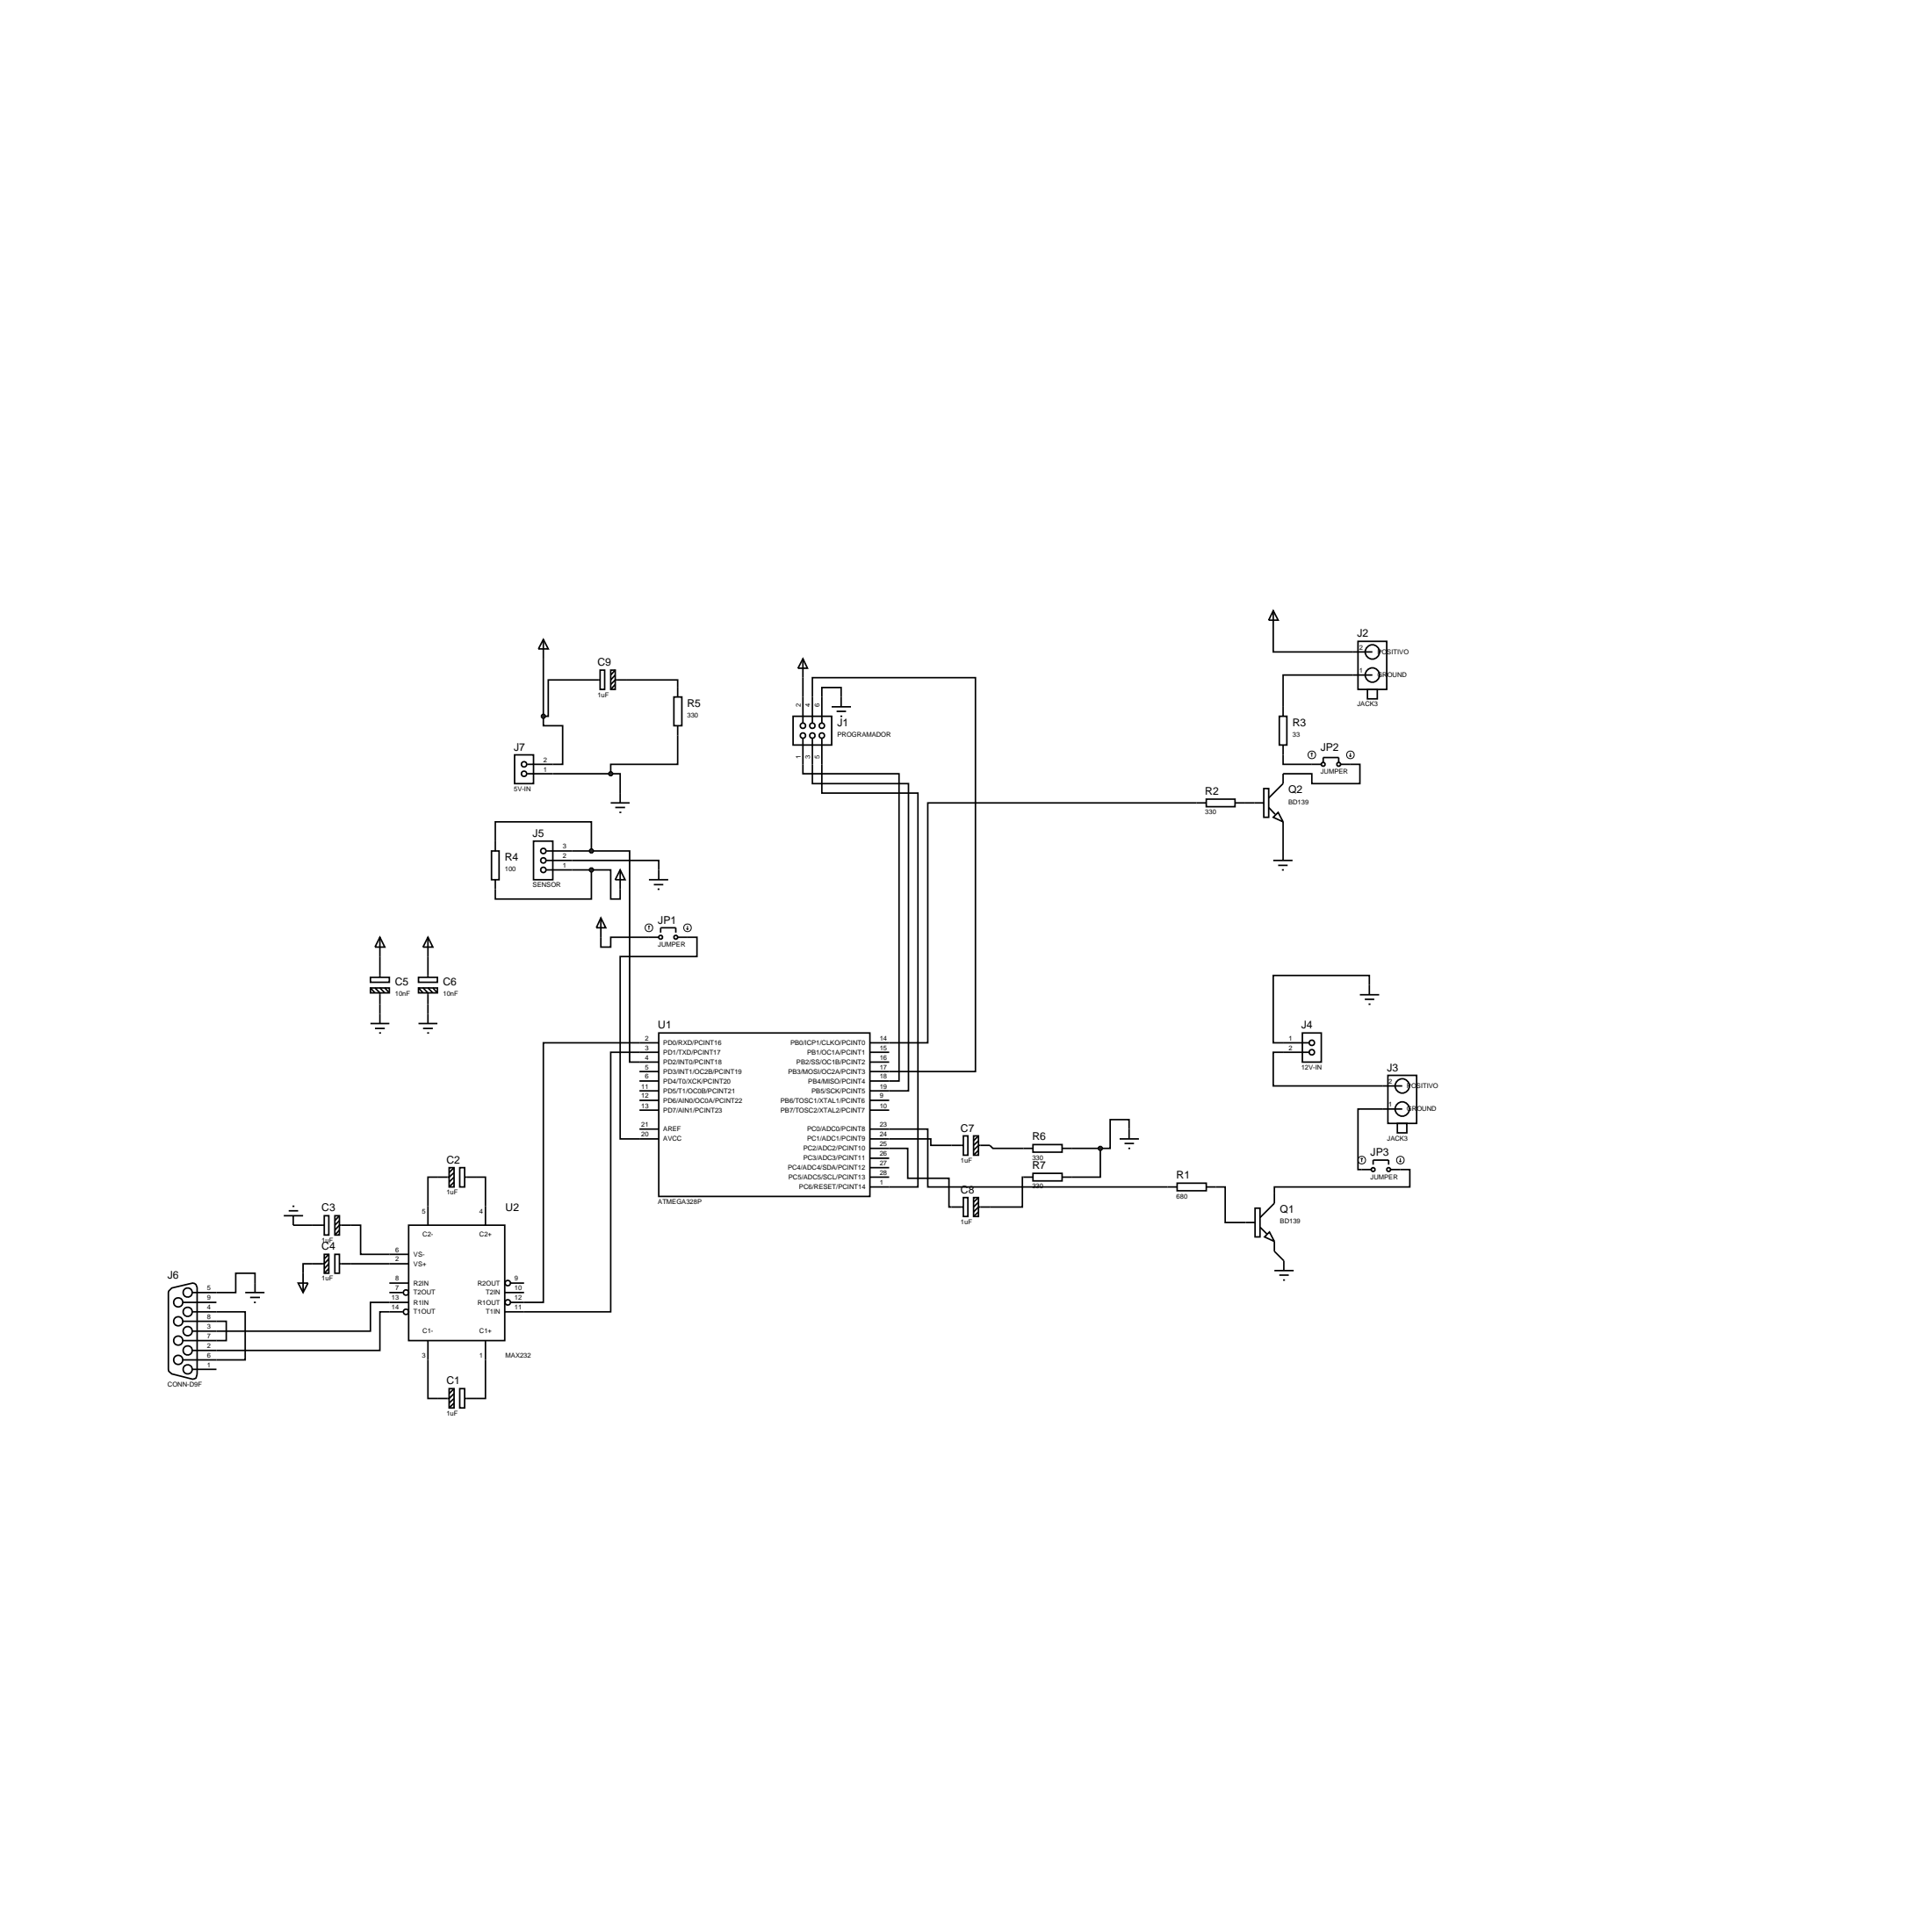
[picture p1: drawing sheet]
<svg xmlns="http://www.w3.org/2000/svg" width="511mm" height="511mm" viewBox="0 0 511 511" stroke-linecap="round" stroke-linejoin="round" font-family="sans-serif">
<g fill="none" stroke="#000" stroke-width=".4">
<path d="M143.6 169l1.3 2.5h-2.6zM143.6 169v20.3M155.5 179.7h-10.6v9.6h-1.3M165.7 179.7h13.4v2M212.2 174.1l1.2 2.5h-2.5zM212.2 174.1v17M336.5 161.4v10.9h21.1M336.5 161.4l1.3 2.5h-2.5zM357.6 178.4h-18.5v10.9M136 199.5h5v7.6h-5zM143.6 189.3v2.5h5.1v10.2h-9.4M179.1 194.4v7.6h-17.7v2.5"/>
<path d="M209.6 189.3h10.2v7.6h-10.2zM212.2 195.2v9.3h25.4v81.2h-7.7M214.7 195.2v11.9h25.4v81.2h-10.2M214.7 191.1v-12h43.1v104.1h-27.9M217.2 195.2v14.4h25.4v104.1h-12.7M219.8 186.8h5.1M221.1 188h2.5M222.1 189.3h.5M222.3 186.8v-5.1h-5.1v9.4M338.1 189.3h2v7.6h-2zM339.1 196.9v5.1h7.6M139.3 204.5h22.1"/>
<path d="M161.4 204.5h2.5v7.7M161.4 212.2h5M162.6 213.4h2.6M163.7 214.7h.5M318.8 211.2h7.6v2h-7.6zM318.8 212.2h-73.6v63.4h-15.3M326.4 212.2h7.6M334 208.4h1.3v7.6h-1.3zM335.3 213.4l1.7 1.8M336.5 216l1.3-1.3 1.3 2.5zM339.1 217.2v10.2M356.9 202h2.5v5.1h-12.7v-2.6h-7.6v2.6l-3.8 3.8"/>
<path d="M129.9 224.9h2v7.6h-2zM130.9 224.9v-7.7h25.4v7.7M141 222.3h5.1v10.2h-5.1zM144.4 227.4h29.7v5.1M144.4 224.9h11.9M144.4 229.9h11.9M156.3 224.9h10.1v55.8h7.7M156.3 229.9h5.1v7.7h2.5v-7.7M156.3 229.9v7.7h-25.4v-5.1M163.9 229.9l1.3 2.6h-2.6zM171.5 232.5h5.1M172.8 233.8h2.5"/>
<path d="M173.8 235h.5M336.5 227.4h5.1M337.8 228.7h2.5M338.8 229.9h.5M100.4 252.8v2.5M113.1 252.8v2.5M158.8 242.6v7.7h2.6v-2.6h12.7M158.8 242.6l1.3 2.6h-2.5zM174.6 246.5v-1.3h4v1.3M179.1 247.7h5.1v5.1h-20.3v48.2h10.2M100.4 265.4v2.6M113.1 265.4v2.6"/>
<path d="M174.1 273h55.8v43.2h-55.8zM174.1 278.1h-12.7v68.6h-22.9M174.1 275.6h-30.5v68.6h-5.1M229.9 278.1h5.1M344.2 273h5v7.7h-5zM345.9 278.1h-9.4v8.9h29M359.4 262.9h5.1M360.7 264.1h2.5M361.7 265.4h.5M361.9 262.9v-5.1h-25.4v17.8h9.4M169 283.2h5.1M169 290.8h5.1"/>
<path d="M169 288.3h5.1M169 285.7h5.1M169 293.4h5.1M169 298.4h5.1M229.9 298.4h15.3v15.3h65.9M229.9 280.7h5.1M229.9 290.8h5.1M229.9 293.4h5.1M298.4 298.4v-2.5h-5v7.6h-2.6M365.5 293.1h-6.6v16h1M115.6 311.1h-2.5v7.7M125.8 311.1h2.5v7.7"/>
<path d="M229.9 301h16.1v1.7h5.5M229.9 303.5h10v7.9h10.9v7.6h.7M229.9 311.1h5.1M229.9 308.6h5.1M229.9 306.1h5.1M261.6 302.7l.8 .8h8.1M270.5 311.1h-.3v7.9h-8.6M283.2 303.5h7.6M290.8 303.5v7.6h-7.6M311.1 312.7h7.7v2h-7.7zM318.8 313.7h5v9.4h7.9M331.7 319.3h1.3v7.6h-1.3z"/>
<path d="M370.1 309.1h2.5v4.6h-35.8v4.3l-3.8 3.8M67.4 339.1v-2.6h-5.1v5.1h-5.1M77.5 323.8h5.1M82.6 334h-2.5v2.5M92.8 323.8h2.5v7.7h7.6M92.8 334h10.1M333 324.3l1.8 1.8M334.2 326.9l1.3-1.3 1.3 2.5zM336.8 328.1v2.6l2.5 2.5v2.6M336.8 335.8h5.1M338.1 337h2.5M339.1 338.3h.5"/>
<path d="M57.2 349.2h2.6v5.1h-2.6M57.2 346.7h7.6v12.7h-7.6M102.9 346.7h-2.5v10.2h-43.2M102.9 344.2h-5v7.6h-40.7M113.1 359.4v10.2h2.5M128.3 359.4v10.2h-2.5"/>
<circle cx="212.2" cy="191.8" r=".7"/>
<circle cx="212.2" cy="194.4" r=".7"/>
<circle cx="214.7" cy="191.8" r=".7"/>
<circle cx="214.7" cy="194.4" r=".7"/>
<circle cx="217.2" cy="191.8" r=".7"/>
<circle cx="217.2" cy="194.4" r=".7"/>
<circle cx="138.5" cy="204.5" r=".7"/>
<circle cx="138.5" cy="202" r=".7"/>
<circle cx="143.6" cy="229.9" r=".7"/>
<circle cx="143.6" cy="227.4" r=".7"/>
<circle cx="143.6" cy="224.9" r=".7"/>
<circle cx="174.6" cy="247.7" r=".51"/>
<circle cx="178.6" cy="247.7" r=".51"/>
<circle cx="346.7" cy="278.1" r=".7"/>
<circle cx="346.7" cy="275.6" r=".7"/>
</g>
<g fill="none" stroke="#000" stroke-width=".23">
<path d="M171.5 244.7l-.2 .2M171.5 244.7l.3 .2M171.5 244.7v1M181.4 245.4l.3 .3M181.7 244.7v1M181.9 245.4l-.2 .3"/>
<circle cx="171.5" cy="245.2" r="1.01"/>
<circle cx="181.7" cy="245.2" r="1.01"/>
</g>
<g fill="#004000" stroke="#000" stroke-width=".4">
<path d="M156 224.5l.3-.1-.5 .5zM156.3 224.4l.3 .1 .2 .4zM156.8 224.9l-.2 .4-.3 .1zM155.8 224.9l.5 .5-.3-.1z"/>
<path d="M156 229.5l.3-.1-.5 .5zM156.3 229.4l.3 .1 .2 .4zM156.3 230.4l.5-.5-.2 .4zM155.8 229.9l.5 .5-.3-.1z"/>
</g>
<g fill="#004000">
<path d="M156.3 224.4l.5 .5-.5 .5-.5-.5z"/>
<path d="M156.3 229.4l.5 .5-.5 .5-.5-.5z"/>
</g>
<g fill="none" stroke="#000" stroke-width=".4">
<path d="M346.7 202h2.5M349.7 201.5l-.3 .1-.2 .4M349.7 201.5a.5 .5 0 0 1 .5 .5 .5 .5 0 0 1-.5 .5 .5 .5 0 0 1-.5-.5M349.7 201.5v-1.3h4.1v1.3M353.8 201.5a.5 .5 0 0 0-.5 .5 .5 .5 0 0 0 .5 .5 .5 .5 0 0 0 .5-.5M353.8 201.5l.4 .2 .1 .3M354.3 202h2.6M359.9 309.1h2.5M362.9 307.8v-1.2h4.1v1.2M367.5 309.1h2.6"/>
<circle cx="362.9" cy="309.1" r=".51"/>
<circle cx="367" cy="309.1" r=".51"/>
</g>
<g fill="none" stroke="#000" stroke-width=".23">
<path d="M346.7 199l-.3 .2M346.7 199l.2 .2M346.7 199v1M356.6 199.7l.3 .3M356.9 199v1M357.1 199.7l-.2 .3M359.9 306.1l-.3 .2M359.9 306.1l.3 .2M359.9 306.1v1M369.8 306.8l.3 .3M370.1 306.1v1M370.3 306.8l-.2 .3"/>
<circle cx="346.7" cy="199.5" r="1.01"/>
<circle cx="356.9" cy="199.5" r="1.01"/>
<circle cx="359.9" cy="306.6" r="1.01"/>
<circle cx="370.1" cy="306.6" r="1.01"/>
</g>
<path d="M143.3 188.9l.3-.1-.5 .5zM143.6 188.8l.3 .1 .2 .4zM144.1 189.3l-.2 .4-.3 .1zM143.1 189.3l.5 .5-.4-.2z" fill="#004000" stroke="#000" stroke-width=".4"/>
<path d="M143.6 188.8l.5 .5-.5 .5-.5-.5z" fill="#004000"/>
<path d="M178.1 184.2h2.1v7.6h-2.1zM179.1 181.7v2.5M179.1 191.8v2.6" fill="none" stroke="#000" stroke-width=".4"/>
<path d="M161 204.2l.4-.2-.5 .5zM161.4 204l.3 .1 .2 .4zM161.9 204.5l-.2 .4-.3 .1zM160.9 204.5l.5 .5-.3-.1z" fill="#004000" stroke="#000" stroke-width=".4"/>
<path d="M160.9 204.5l.5-.5 .5 .5-.5 .5z" fill="#004000"/>
<path d="M298.4 298.4v2.6M270.5 303.5h2.5M270.5 311.1h2.5M273 302.5h7.7v2h-7.7zM273 310.1h7.7v2h-7.7zM280.7 303.5h2.5M280.7 311.1h2.5M295.9 301h5.1M297.2 302.2h2.5M298.2 303.5h.5" fill="none" stroke="#000" stroke-width=".4"/>
<path d="M290.4 303.2l.4-.2-.5 .5zM290.8 303l.4 .2 .1 .3zM291.3 303.5l-.1 .3-.4 .2zM290.3 303.5l.5 .5-.3-.1z" fill="#004000" stroke="#000" stroke-width=".4"/>
<path d="M290.3 303.5l.5-.5 .5 .5-.5 .5z" fill="#004000"/>
<g fill="none" stroke="#000" stroke-width=".4">
<path d="M155.5 179.7h3.1M158.6 177.1h1.2v5.1h-1.2zM161.4 177.1h1.2v5.1h-1.2zM162.6 177.1l-1.2 1.3M162.6 178.4l-1.2 1.3M165.7 179.7h-3.1l-1.2 1.2M357.6 172.3h5.1M357.6 178.4h5.1M358.9 169.5h7.6v12.7h-7.6zM162.6 180.9l-1.2 1.3M361.4 182.2h2.6v2.5h-2.6zM97.9 258.3h5v1.3h-5z"/>
<path d="M100.4 247.7l1.3 2.6h-2.6zM100.4 247.7v5.1M100.4 255.3v3M110.6 258.3h5v1.3h-5zM113.1 247.7l1.3 2.6h-2.6zM113.1 247.7v5.1M113.1 255.3v3M97.9 261.1h5v1.3h-5zM97.9 270.5h5M97.9 261.1l1.2 1.3M99.1 261.1l1.3 1.3v3M99.1 271.8h2.6"/>
<path d="M100.2 273h.5M100.4 268v2.5M100.4 261.1l1.3 1.3M101.7 261.1l1.2 1.3M110.6 261.1h5v1.3h-5zM110.6 270.5h5M110.6 261.1l1.2 1.3M111.8 261.1l1.3 1.3v3M111.8 271.8h2.6M112.9 273h.5M113.1 268v2.5M113.1 261.1l1.3 1.3"/>
<path d="M114.4 261.1l1.2 1.3M365.5 287h5.1M365.5 293.1h5.1M366.8 284.2h7.6v12.7h-7.6zM369.3 296.9h2.5v2.5h-2.5zM77.3 318.8h.5M113.1 318.8v5M118.7 308.6h1.3v5.1h-1.3zM120 309.9l-1.3 1.2h-3.1M120 312.4l-1.3 1.3M120 311.1l-1.3 1.3M120 308.6l-1.3 1.3"/>
<path d="M121.5 308.6h1.3v5.1h-1.3zM122.8 311.1h3M128.3 318.8v5M251.5 302.7h3.1M251.5 319h3.1M254.6 300.2h1.2v5.1h-1.2zM254.6 316.5h1.2v5h-1.2zM257.3 300.2h1.3v5.1h-1.3zM257.3 316.5h1.3v5h-1.3zM258.6 300.2l-1.3 1.3M258.6 301.5l-1.3 1.2M258.6 304l-1.3 1.3"/>
<path d="M258.6 316.5l-1.3 1.2M258.6 317.7l-1.3 1.3M261.6 302.7h-3l-1.3 1.3M261.6 319h-3l-1.3 1.3M67.4 339.1v2.5M75 321.3h5.1M76.3 320h2.5M77.5 321.3v2.5M78.8 339.1h2.6l-1.3 2.5zM80.1 336.5v5.1M82.6 323.8h3.1M85.7 321.3h1.2v5.1h-1.2z"/>
<path d="M85.7 331.5h1.2v5h-1.2zM86.9 332.7l-1.2 1.3h-3.1M86.9 335.3l-1.2 1.2M86.9 334l-1.2 1.3M86.9 331.5l-1.2 1.2M88.5 321.3h1.2v5.1h-1.2zM88.5 331.5h1.2v5h-1.2zM89.7 334h3.1M89.7 321.3l-1.2 1.3M89.7 322.6l-1.2 1.2M89.7 325.1l-1.2 1.3M92.8 323.8h-3.1l-1.2 1.3"/>
<path d="M102.9 339.1h5.1M102.9 334h5.1M102.9 331.5h5.1M108 323.8h25.4v30.5h-25.4zM135 339.1h3.5M258.6 320.3l-1.3 1.2M45.4 340.4l5.5-1.3 .9 .4 .3 .8v22.9l-.3 1-.4 .2-.5 .1-5.5-1.4-.8-.7-.1-20.8 .1-.4zM48.3 344.2h8.9M48.3 359.4h8.9M48.3 354.3h8.9M48.3 349.2h8.9M50.9 346.7h6.3"/>
<path d="M50.9 341.6h6.3M50.9 356.9h6.3M50.9 351.8h6.3M64.8 341.6h5.1M66.1 342.9h2.6M67.1 344.2h.5M102.9 346.7h3.6M102.9 344.2h5.1M102.9 341.6h3.6M113.1 354.3v5.1M128.3 354.3v5.1M133.4 346.7h5.1"/>
<path d="M133.4 341.6h5.1M135 344.2h3.5M50.9 361.9h6.3M118.7 367h1.3v5.1h-1.3zM120 368.3l-1.3 1.3h-3.1M120 370.8l-1.3 1.3M120 369.6l-1.3 1.2M120 367l-1.3 1.3M121.5 367h1.3v5.1h-1.3zM122.8 369.6h3"/>
<circle cx="362.7" cy="172.3" r="1.89"/>
<circle cx="362.7" cy="178.4" r="1.89"/>
<circle cx="370.6" cy="293.1" r="1.89"/>
<circle cx="370.6" cy="287" r="1.89"/>
<circle cx="134.2" cy="339.1" r=".7"/>
<circle cx="47.1" cy="344.2" r="1.21"/>
<circle cx="47.1" cy="359.4" r="1.21"/>
<circle cx="47.1" cy="349.2" r="1.21"/>
<circle cx="47.1" cy="354.3" r="1.21"/>
<circle cx="49.6" cy="341.6" r="1.21"/>
<circle cx="49.6" cy="351.8" r="1.21"/>
<circle cx="49.6" cy="346.7" r="1.21"/>
<circle cx="49.6" cy="356.9" r="1.21"/>
<circle cx="107.3" cy="341.6" r=".7"/>
<circle cx="107.3" cy="346.7" r=".7"/>
<circle cx="134.2" cy="344.2" r=".7"/>
<circle cx="49.6" cy="361.9" r="1.21"/>
</g>
<g font-size="2.8">
<text x="358.7" y="168.4">J2</text>
<text x="157.9" y="176">C9</text>
<text x="181.6" y="186.8">R5</text>
<text x="221.3" y="191.9">J1</text>
<text x="341.6" y="191.9">R3</text>
<text x="135.8" y="198.4">J7</text>
<text x="349" y="198.4">JP2</text>
<text x="340.5" y="209.7">Q2</text>
<text x="318.5" y="210.1">R2</text>
<text x="140.8" y="221.2">J5</text>
<text x="133.4" y="227.5">R4</text>
<text x="173.9" y="244.1">JP1</text>
<text x="104.4" y="260.4">C5</text>
<text x="117.1" y="260.4">C6</text>
<text x="173.9" y="271.9">U1</text>
<text x="343.9" y="271.9">J4</text>
<text x="366.6" y="283.1">J3</text>
<text x="253.9" y="299.1">C7</text>
<text x="272.8" y="301.4">R6</text>
<text x="362.2" y="305.5">JP3</text>
<text x="118" y="307.5">C2</text>
<text x="272.8" y="309">R7</text>
<text x="310.9" y="311.6">R1</text>
<text x="253.9" y="315.4">C8</text>
<text x="85" y="320.2">C3</text>
<text x="133.6" y="320.2">U2</text>
<text x="338.3" y="320.6">Q1</text>
<text x="85" y="330.3">C4</text>
<text x="44.3" y="338">J6</text>
<text x="118" y="365.9">C1</text>
</g>
<g font-size="1.8">
<text x="359.2" y="171.7">2</text>
<text x="364" y="172.9">POSITIVO</text>
<text x="359.2" y="177.8">1</text>
<text x="364" y="179">GROUND</text>
<text x="157.9" y="184.2">1uF</text>
<text x="181.6" y="189.6">330</text>
<text x="211.6" y="186.8" transform="rotate(-90 211.6 186.8)">2</text>
<text x="214.1" y="186.8" transform="rotate(-90 214.1 186.8)">4</text>
<text x="216.6" y="186.8" transform="rotate(-90 216.6 186.8)">6</text>
<text x="358.7" y="186.7">JACK3</text>
<text x="221.3" y="194.7">PROGRAMADOR</text>
<text x="341.6" y="194.7">33</text>
<text x="143.6" y="203.9">1</text>
<text x="143.6" y="201.4">2</text>
<text x="211.6" y="200.5" transform="rotate(-90 211.6 200.5)">1</text>
<text x="214.1" y="200.5" transform="rotate(-90 214.1 200.5)">3</text>
<text x="216.6" y="200.5" transform="rotate(-90 216.6 200.5)">5</text>
<text x="135.8" y="209.1">5V-IN</text>
<text x="349" y="204.5">JUMPER</text>
<text x="318.5" y="215.2">330</text>
<text x="340.5" y="212.5">BD139</text>
<text x="148.7" y="226.8">2</text>
<text x="148.7" y="224.3">3</text>
<text x="133.4" y="230.3">100</text>
<text x="148.7" y="229.3">1</text>
<text x="140.8" y="234.5">SENSOR</text>
<text x="173.9" y="250.2">JUMPER</text>
<text x="104.4" y="263.2">10nF</text>
<text x="117.1" y="263.2">10nF</text>
<text x="170.5" y="275">2</text>
<text x="232.5" y="275">14</text>
<text x="340.6" y="275">1</text>
<text x="170.5" y="280.1">4</text>
<text x="170.5" y="277.5">3</text>
<text x="175.3" y="281.3">PD2/INT0/PCINT18</text>
<text x="175.3" y="278.7">PD1/TXD/PCINT17</text>
<text x="175.3" y="276.2">PD0/RXD/PCINT16</text>
<text x="208.9" y="276.2">PB0/ICP1/CLKO/PCINT0</text>
<text x="210.5" y="281.3">PB2/SS/OC1B/PCINT2</text>
<text x="213.3" y="278.7">PB1/OC1A/PCINT1</text>
<text x="232.5" y="277.5">15</text>
<text x="232.5" y="280.1">16</text>
<text x="340.6" y="277.5">2</text>
<text x="169.5" y="287.7">11</text>
<text x="170.5" y="285.1">6</text>
<text x="170.5" y="282.6">5</text>
<text x="175.3" y="286.3">PD4/T0/XCK/PCINT20</text>
<text x="175.3" y="283.8">PD3/INT1/OC2B/PCINT19</text>
<text x="208.3" y="283.8">PB3/MOSI/OC2A/PCINT3</text>
<text x="213.6" y="286.3">PB4/MISO/PCINT4</text>
<text x="232.5" y="282.6">17</text>
<text x="232.5" y="285.1">18</text>
<text x="232.5" y="287.7">19</text>
<text x="343.9" y="282.7">12V-IN</text>
<text x="367" y="286.4">2</text>
<text x="371.8" y="287.6">POSITIVO</text>
<text x="169.5" y="290.2">12</text>
<text x="169.5" y="292.8">13</text>
<text x="175.3" y="291.4">PD6/AIN0/OC0A/PCINT22</text>
<text x="175.3" y="288.9">PD5/T1/OC0B/PCINT21</text>
<text x="175.3" y="294">PD7/AIN1/PCINT23</text>
<text x="206.3" y="294">PB7/TOSC2/XTAL2/PCINT7</text>
<text x="206.3" y="291.4">PB6/TOSC1/XTAL1/PCINT6</text>
<text x="214.5" y="288.9">PB5/SCK/PCINT5</text>
<text x="232.5" y="292.8">10</text>
<text x="232.5" y="290.2">9</text>
<text x="367" y="292.5">1</text>
<text x="371.8" y="293.7">GROUND</text>
<text x="169.5" y="297.8">21</text>
<text x="175.3" y="299">AREF</text>
<text x="213.3" y="299">PC0/ADC0/PCINT8</text>
<text x="232.5" y="297.8">23</text>
<text x="169.5" y="300.4">20</text>
<text x="175.3" y="301.6">AVCC</text>
<text x="212.3" y="304.1">PC2/ADC2/PCINT10</text>
<text x="213.3" y="301.6">PC1/ADC1/PCINT9</text>
<text x="232.5" y="305.5">26</text>
<text x="232.5" y="302.9">25</text>
<text x="232.5" y="300.4">24</text>
<text x="366.6" y="301.4">JACK3</text>
<text x="208.2" y="309.2">PC4/ADC4/SDA/PCINT12</text>
<text x="208.4" y="311.7">PC5/ADC5/SCL/PCINT13</text>
<text x="212.3" y="306.7">PC3/ADC3/PCINT11</text>
<text x="232.5" y="310.5">28</text>
<text x="232.5" y="308">27</text>
<text x="253.9" y="307.3">1uF</text>
<text x="272.8" y="306.5">330</text>
<text x="362.2" y="311.6">JUMPER</text>
<text x="118" y="315.7">1uF</text>
<text x="211.2" y="314.3">PC6/RESET/PCINT14</text>
<text x="232.5" y="313.1">1</text>
<text x="272.8" y="314.1">330</text>
<text x="310.9" y="316.7">680</text>
<text x="111.5" y="320.7">5</text>
<text x="126.7" y="320.7">4</text>
<text x="173.9" y="318.2">ATMEGA328P</text>
<text x="253.9" y="323.5">1uF</text>
<text x="338.3" y="323.4">BD139</text>
<text x="85" y="328.4">1uF</text>
<text x="111.7" y="326.9">C2-</text>
<text x="126.7" y="326.9">C2+</text>
<text x="104.5" y="333.4">2</text>
<text x="104.5" y="330.9">6</text>
<text x="109.3" y="334.6">VS+</text>
<text x="109.3" y="332.1">VS-</text>
<text x="54.7" y="341">5</text>
<text x="85" y="338.5">1uF</text>
<text x="104.5" y="341">7</text>
<text x="104.5" y="338.5">8</text>
<text x="109.3" y="339.7">R2IN</text>
<text x="126.2" y="339.7">R2OUT</text>
<text x="136" y="341">10</text>
<text x="136" y="338.5">9</text>
<text x="54.7" y="346.1">4</text>
<text x="54.7" y="343.6">9</text>
<text x="103.5" y="346.1">14</text>
<text x="103.5" y="343.6">13</text>
<text x="109.3" y="347.3">T1OUT</text>
<text x="109.3" y="344.8">R1IN</text>
<text x="109.3" y="342.2">T2OUT</text>
<text x="126.2" y="344.8">R1OUT</text>
<text x="128.4" y="347.3">T1IN</text>
<text x="128.4" y="342.2">T2IN</text>
<text x="136" y="346.1">11</text>
<text x="136" y="343.6">12</text>
<text x="54.7" y="353.7">7</text>
<text x="54.7" y="351.2">3</text>
<text x="54.7" y="348.6">8</text>
<text x="111.7" y="352.4">C1-</text>
<text x="126.7" y="352.4">C1+</text>
<text x="54.7" y="358.8">6</text>
<text x="54.7" y="356.3">2</text>
<text x="111.5" y="358.7">3</text>
<text x="126.7" y="358.7">1</text>
<text x="133.6" y="358.9">MAX232</text>
<text x="54.7" y="361.3">1</text>
<text x="44.3" y="366.5">CONN-D9F</text>
<text x="118" y="374.1">1uF</text>
</g>
</svg>
